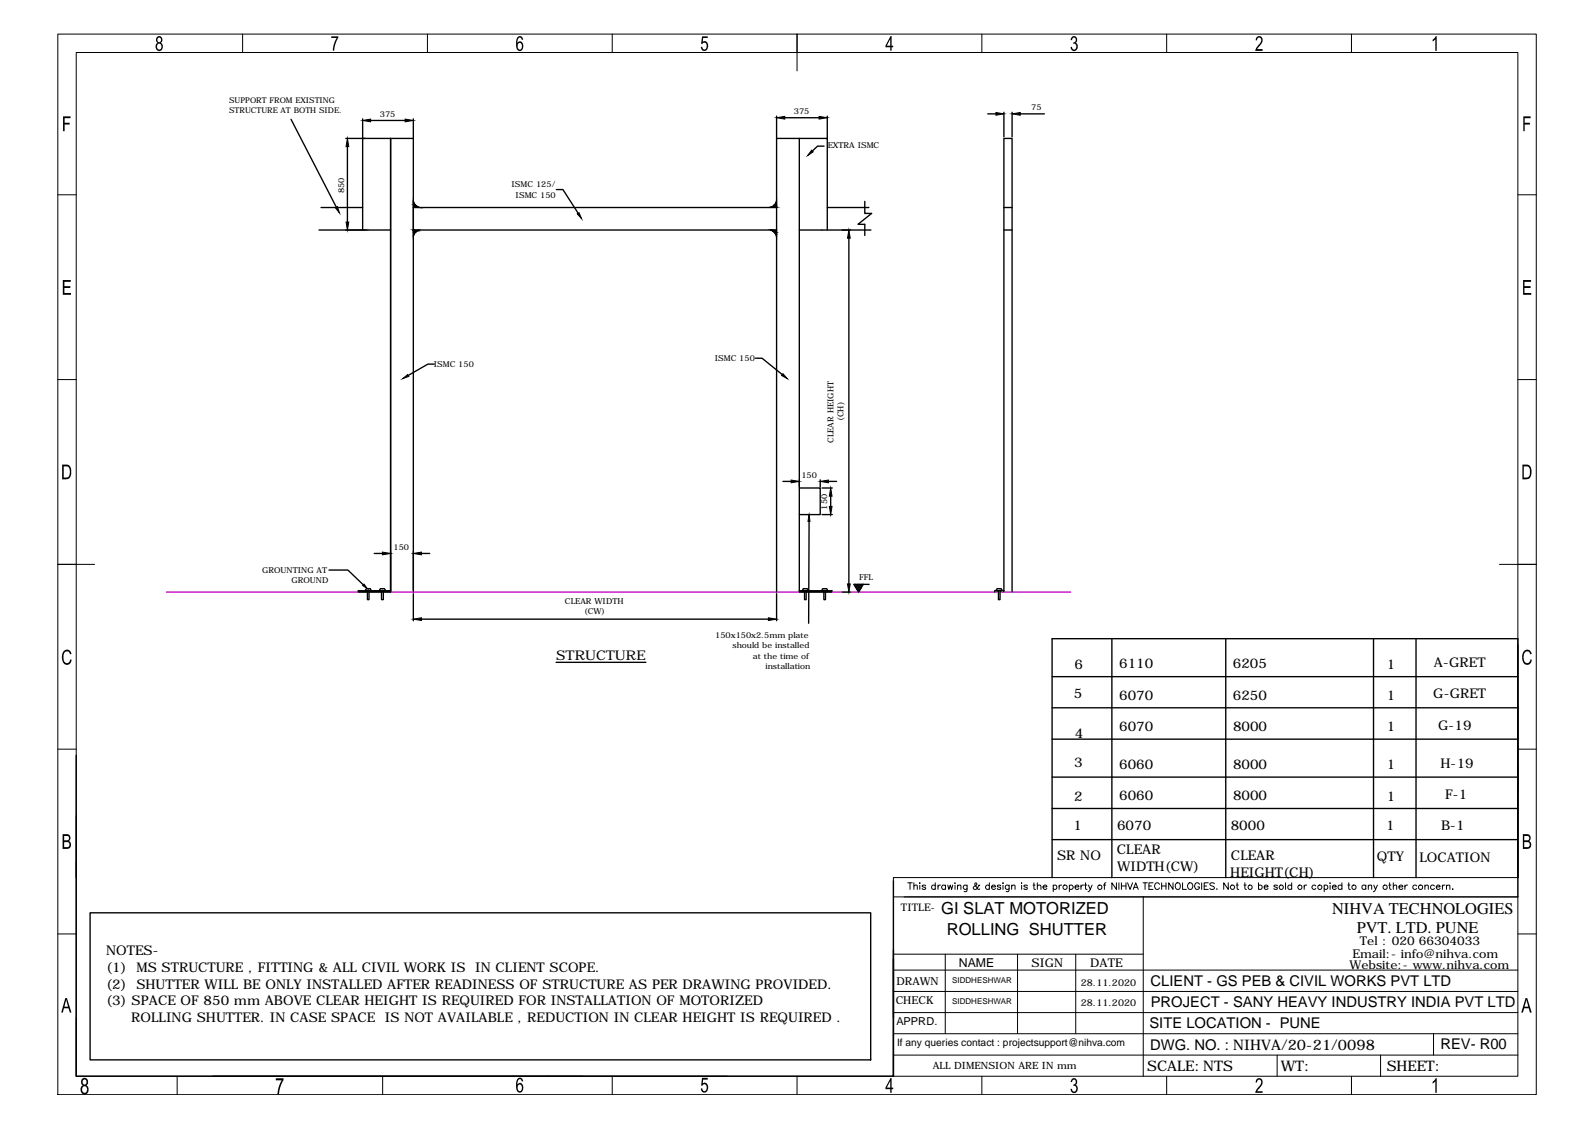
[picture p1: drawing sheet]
<svg xmlns="http://www.w3.org/2000/svg" width="297mm" height="210mm" viewBox="0 0 297 210" stroke-linecap="round" stroke-linejoin="round" font-family="sans-serif">
<!-- layer: 0 -->
<g fill="none" stroke="#000" stroke-width=".25">
<path d="M54.2 22.2l8.4 16.4M59.8 38.7h7.7M64.4 25.8h12.6M64.7 27.3v14.1M67.5 22.1v20.7M69 22.4h6.5M72.7 25.8v84.5M77 37.4a1.5 1.5 0 0 0 1 1.2M77 22.1v88.2M77 38.7h67.6M103.6 35.3h1.2l2.9 4.4M144.6 37.4a1.5 1.5 0 0 1-1.1 1.2"/>
<path d="M144.6 21.6v88.7M144.6 25.8h9.5M146.1 21.9h6.4M148.9 25.8v84.5M153.5 27.2h-1.3l-.9 .9M154.1 38.7h7.7M154.1 21.6v21.2M161.1 37.5v2.3h1.2l-2.5 2h1.3v2.1M184 21.2h1.5M187 38.7h1.5M187 20.9v4.6M188.5 20.9v4.6"/>
<path d="M190 21.2h4.5M59.4 42.8h13.3M77 42.8h67.6M78 42.9a1.5 1.5 0 0 0-1 1.2M143.5 42.9a1.5 1.5 0 0 1 1.1 1.2M148.9 42.8h13.3M158.1 44.4v64.4M187 42.8h1.5M80.9 67.8h-1.2l-3.7 2.1M140.7 66.7h1.2l3.8 3.1M145.8 89.7h1.5M148.9 90.9h3.9v4.9h-3.9"/>
<path d="M150.7 97.1l-.1 19M152.8 89.4v1.3M153.1 90.9h1.9M153.1 95.8h1.9M154.3 89.7h1.5M154.7 92.4v1.9M61.3 106.2h3.5l2.9 2.7M66.7 110h6v.3h-6zM68.1 109.8l.2-.2h.6l.2 .2v.2h-.4v1.7h-.3v-1.7h-.3zM69.7 103.1h1.5M70.7 109.8l.2-.2h.7l.1 .2v.2h-.3v1.7h-.4v-1.7h-.3zM77 110.6v5"/>
<path d="M78.5 115.3h64.6M78.5 103.1h1.5M144.6 110.6v5M148.9 110h6v.3h-6zM149.6 109.6h.7l.2 .2v.2h-.4v1.7h-.3v-1.7h-.3zM153.1 109.8l.2-.2h.6l.2 .2v.2h-.4v1.7h-.3v-1.7h-.3zM156.8 110.3h1.6M159.1 108.8v.1M159.4 108.8l-.3 .3M159.7 108.8l-.4 .4M159.9 108.8l-.5 .6M160 110.1l-.1 .1"/>
<path d="M160.2 108.8l-.7 .8M160.4 109.4l-.6 .7M160.5 108.8l-.9 .9M160.7 108.8l-1 1.1M160.8 108.8l-.9 1.5-.9-1.5h2.9M185.6 109.8l.1-.2h.7l.2 .2v.2h-.4v1.7h-.3v-1.7h-.3zM187 110.3v-84.5h1.5v84.5M187 110h-1.8v.3M207.1 119v44.4M228.3 119v44.4M255.8 119v44.4M263.7 119v44.4"/>
<path d="M103.6 123.4h16.7M195.9 126h86.8M195.9 131.8h86.8M195.9 137.7h86.8M14.2 140.7v22.7M195.9 144.7h86.8M195.9 150.6h86.8M195.9 156.4h86.8M16.8 170h145.4v27.4h-145.4zM166.4 178.6v21.8h-126.7M166.4 164v36.4M195.9 163.4v-44.4h86.8v44.4"/>
</g>
<g fill="none" stroke="#000" stroke-width=".19">
<path d="M10.8 6.4h275.3v197.5h-275.3zM14.2 9.8h268.5v190.6h-268.5zM45.2 6.4v3.4M79.6 6.4v3.4M114 6.4v3.4M148.4 6.4v6.8M182.9 6.4v3.4M217.3 6.4v3.4M251.7 6.4v3.4M10.8 36.3h3.4M282.7 36.3h3.4M10.8 70.7h3.4"/>
<path d="M282.7 70.7h3.4M10.8 105.1h6.8M279.2 105.1h6.9M10.8 139.5h3.4M282.7 131.4v32M282.7 139.5h3.4M14.2 151.9v48.5h121.2M10.8 173.9h3.4M14.2 160.4v40M166.4 163.4h116.3v3.6h-116.3zM166.4 167v33.4M166.4 177.7h46.5"/>
<path d="M168.4 167h114.3M169.1 164.4h.8M169.5 164.4v1.3M170.2 165.1l.3-.3 .3 .1v.8M170.2 164.4v1.3M171.3 164.4v.1zM171.3 164.9v.8M172.4 165l-.3-.2-.3 .1v.2l.5 .2 .1 .2-.3 .2-.4-.2M174.2 165a.38 .38 0 0 0-.6 0 .38 .38 0 0 0 0 .5 .38 .38 0 0 0 .6 0M174.2 164.4v1.3M174.7 164.8v.9M175.1 164.8a.36 .36 0 0 0-.4 .4"/>
<path d="M176 177.7v14.8M176.1 165a.4 .4 0 0 0-.6 0 .4 .4 0 0 0 0 .5 .4 .4 0 0 0 .6 0M176.1 164.8v.9M176.5 164.8l.2 .9 .3-.9 .2 .9 .2-.9M177.9 164.4v.1zM177.9 164.9v.8M178.3 165.1l.3-.3 .3 .1 .1 .8M178.3 164.8v.9M180.1 164.8v1.1l-.6 .1M180.1 165a.4 .4 0 0 0-.6 0 .4 .4 0 0 0 0 .5 .4 .4 0 0 0 .6 0M182.4 165l-.1-.2a.85 .85 0 0 1-.9 .8l-.2-.3 .7-.6-.1-.2h-.2a1.08 1.08 0 0 0 .5 1.1h.3M184.2 165a.4 .4 0 0 0-.5 0 .4 .4 0 0 0 0 .5 .4 .4 0 0 0 .5 0"/>
<path d="M184.2 164.4v1.3M184.7 165.2h.7a.4 .4 0 0 0-.6-.3 .4 .4 0 0 0-.1 .6 .4 .4 0 0 0 .6 .1l.1-.1M186.4 165l-.2-.2-.4 .1v.2l.5 .2 .1 .2-.2 .2-.4-.1-.1-.1M186.8 164.4v.1zM186.8 164.9v.8M187.9 164.8v1l-.1 .2h-.4M187.9 165a.4 .4 0 0 0-.6 0 .4 .4 0 0 0 0 .5 .4 .4 0 0 0 .6 0M188.4 165.1l.3-.3 .3 .1v.8M188.4 164.8v.9M189.5 177.7v14.8M190.3 164.4v.1zM190.3 164.9v.8"/>
<path d="M191.3 165l-.2-.2-.4 .1v.2l.6 .2v.2l-.2 .2-.4-.1v-.1M192.4 164.8h.4M192.5 164.4v1l.1 .2 .2 .1M193.2 165.1l.3-.3 .3 .1 .1 .8M193.2 164.4v1.3M194.2 165.2h.8v-.1a.4 .4 0 0 0-.6-.1 .4 .4 0 0 0 0 .6 .4 .4 0 0 0 .6-.1M196.1 165a.38 .38 0 0 1 .6 0 .38 .38 0 0 1 0 .5 .38 .38 0 0 1-.6 0M196.1 164.8v1.3M197.2 164.8v.9M197.7 164.8a.36 .36 0 0 0-.5 .4M199.2 165a.4 .4 0 0 1 .5 0 .4 .4 0 0 1 0 .5 .4 .4 0 0 1-.5 0M199.2 164.8v1.3"/>
<path d="M200.2 165.2h.7a.4 .4 0 0 0-.5-.3 .4 .4 0 0 0-.2 .6 .4 .4 0 0 0 .6 .1l.1-.1M200.3 177.7v14.8M201.3 164.8v.9M201.8 164.8l-.3 .1-.2 .3M202 164.8h.4M202.2 164.4v1v.2l.3 .1M202.7 164.8l.3 .9 .4-.9M203 165.7l-.4 .4M205.5 164.8h.4M206 164.4l-.2 .1-.1 .2v1M207.9 164.4v1.3l-.8-1.3v1.3M208.4 164.4v1.3"/>
<path d="M208.8 164.4v1.3M208.8 165h.9M209.7 164.4v1.3M210 164.4l.5 1.3 .4-1.3M211 165.7l.5-1.3 .5 1.3M211.2 165.3h.6M212.9 164.4h.8M212.9 167v33.4M213.2 164.4v1.3M214 165h.4M214.7 164.4h-.7v1.3h.7M215.9 164.7a.46 .46 0 0 0-.5-.3 .46 .46 0 0 0-.4 .5v.3a.46 .46 0 0 0 .4 .4 .46 .46 0 0 0 .5-.2"/>
<path d="M216.3 165h.8M216.3 164.4v1.3M217.1 164.4v1.3M218.5 164.4v1.3l-.9-1.3v1.3M219 164.6l.1-.1a.62 .62 0 0 1 .8 .4 .62 .62 0 0 1-.4 .8 .62 .62 0 0 1-.6-.4 .62 .62 0 0 1 .1-.7zM220.2 164.4v1.3h.8M221.3 164.6l.1-.1a.59 .59 0 0 1 .8 .5 .59 .59 0 0 1-.8 .6l-.2-.4zM223.4 164.7a.46 .46 0 0 0-.6-.3 .46 .46 0 0 0-.3 .5v.3a.45 .45 0 0 0 .4 .5 .45 .45 0 0 0 .5-.5h-.3M223.8 164.4v1.3M224.3 165h.4M225 164.4h-.7v1.3h.7M226.2 164.6l-.3-.2-.6 .2 .1 .3 .7 .3 .1 .3-.3 .2-.6-.2"/>
<path d="M226.6 165.6h.1M228.7 164.4v1.3l-.8-1.3v1.3M230.2 164.8h.4M230.4 164.4v1v.2l.3 .1M231.7 164.8h.4M231.8 164.4v1l.3 .3M234.4 165a.38 .38 0 0 1 .5 0 .38 .38 0 0 1 0 .5 .38 .38 0 0 1-.5 0M234.4 164.4v1.3M235.4 165.2h.7a.4 .4 0 0 0-.5-.3 .4 .4 0 0 0-.2 .6 .4 .4 0 0 0 .6 .1l.1-.1M237.9 165l-.1-.1h-.5v.2l.5 .2 .1 .2-.3 .2-.3-.1v-.1M239.4 164.4v1.3M240.6 165a.4 .4 0 0 0-.6 0 .4 .4 0 0 0 0 .5 .4 .4 0 0 0 .6 0"/>
<path d="M240.6 164.4v1.3M242.9 164.8v.9M243.3 164.8a.36 .36 0 0 0-.4 .4M245 165a.4 .4 0 0 0-.6 0 .4 .4 0 0 0 0 .5 .4 .4 0 0 0 .6 0M246.6 165a.38 .38 0 0 1 .6 0 .38 .38 0 0 1 0 .5 .38 .38 0 0 1-.6 0M246.6 164.8v1.3M247.7 164.4v.1zM247.7 164.9v.8M248.1 165.2h.7a.4 .4 0 0 0-.5-.3 .4 .4 0 0 0-.2 .6 .4 .4 0 0 0 .6 .1l.1-.1M249.9 165a.4 .4 0 0 0-.6 0 .4 .4 0 0 0 0 .5 .4 .4 0 0 0 .6 0M249.9 164.4v1.3M251 164.8h.4"/>
<path d="M251.2 164.4v1v.2l.3 .1M254.4 165a.4 .4 0 0 0-.6 0 .4 .4 0 0 0 0 .5 .4 .4 0 0 0 .6 0M254.4 164.8v.9M254.8 165.1l.3-.3 .3 .1 .1 .8M254.8 164.8v.9M255.8 164.8l.4 .9 .3-.9M256.2 165.7l-.5 .4M258.6 164.8h.5M258.8 164.4v1l.3 .3M259.5 165.1l.3-.3 .3 .1v.8M259.5 164.4v1.3M260.5 165.2h.8a.4 .4 0 0 0-.6-.3 .4 .4 0 0 0-.2 .6 .4 .4 0 0 0 .6 .1l.2-.1"/>
<path d="M261.6 164.8v.9M262.1 164.8l-.3 .1-.2 .3M263.8 165a.4 .4 0 0 0-.6 0 .4 .4 0 0 0 0 .5 .4 .4 0 0 0 .6 0M265.4 165.1l.3-.3 .3 .1v.8M265.4 164.8v.9M267.1 165a.4 .4 0 0 0-.6 0 .4 .4 0 0 0 0 .5 .4 .4 0 0 0 .6 0M267.5 165.2h.7a.4 .4 0 0 0-.4-.3 .4 .4 0 0 0-.4 .4 .4 .4 0 0 0 .4 .4l.4-.2M268.6 164.8v.9M269.1 164.8a.36 .36 0 0 0-.5 .4M269.4 165.1l.3-.3 .3 .1v.8M269.4 164.8v.9M270.5 165.6h.1z"/>
<path d="M282.7 173.9h3.4M14.2 189.6v10.8h94.3M166.4 192.5h116.3M166.4 188.6h116.3M166.4 184.7h116.3M166.4 180.7h116.3M166.4 196.5h116.3M237.8 196.5v3.9M257.1 196.5v3.9M267 192.5v4M33 200.4v3.5M71.3 200.4v3.5"/>
<path d="M114 200.4v3.5M148.4 200.4v3.5M182.9 200.4v3.5M217.3 200.4v3.5M251.7 200.4v3.5"/>
<circle cx="198.3" cy="165.2" r=".41"/>
<circle cx="204.8" cy="165.2" r=".41"/>
<circle cx="229.5" cy="165.2" r=".4"/>
<circle cx="232.8" cy="165.2" r=".4"/>
<circle cx="238.6" cy="165.2" r=".4"/>
<circle cx="242.1" cy="165.2" r=".4"/>
<circle cx="245.8" cy="165.2" r=".4"/>
<circle cx="252.2" cy="165.2" r=".41"/>
<circle cx="258" cy="165.2" r=".41"/>
<circle cx="264.6" cy="165.2" r=".41"/>
</g>
<g fill="#000">
<path d="M61.7 6.8h1.3l-.6 1.5-.2 1.1h-.2l.1-.8 .6-1.5h-1zM130.7 6.8h1.1v.3h-.8l-.1 .7 .2-.1a.93 .93 0 0 1 .8 .6 .93 .93 0 0 1-.2 .9l-.3 .3h-.4l-.3-.3-.2-.5h.3v.2a.41 .41 0 0 0 .6 .3 .41 .41 0 0 0 .2-.6l-.1-.3a.4 .4 0 0 0-.3-.4 .4 .4 0 0 0-.4 .3h-.2zM199.7 6.8l.5-.1 .3 .3 .1 .5-.1 .2a.31 .31 0 0 0-.1 .4 .31 .31 0 0 0 .3 .2v.5l-.3 .6-.3 .1-.4-.1-.3-.3v-.3l.2-.1 .2 .4a.49 .49 0 0 0 .6-.2 .49 .49 0 0 0-.1-.6l-.4-.1v-.3l.3-.1 .1-.3a.37 .37 0 0 0-.3-.5 .37 .37 0 0 0-.3 .5h-.3v-.2zM234.1 6.9l.6-.2 .4 .4v.7l-1 1.3h1v.4h-1.3l.1-.6 .8-.9 .2-.7a.39 .39 0 0 0-.5-.3 .39 .39 0 0 0-.3 .5h-.3zM267.3 6.8l.3-.1v2.8h-.3v-2.2l-.5 .4v-.3zM11.7 21.7h1.4v.3h-1.1v.9h1v.3h-1v1.2h-.3zM283.7 21.7h1.3v.3h-1.1v.9h1v.3h-1v1.2h-.2zM11.7 52.2h1.5v.3h-1.2v.8h1.1v.3h-1.1v1h1.2v.3h-1.5zM283.6 52.2h1.5v.3h-1.2v.8h1.1v.3h-1.1v1h1.3v.3h-1.6zM11.8 121.4l.4-.4h.4l.5 .3 .2 .5-.2 .1-.1-.3a.66 .66 0 0 0-.9-.1 .66 .66 0 0 0-.3 .8l.1 .8 .4 .4 .5-.1 .2-.2 .1-.4 .2 .1-.1 .5-.3 .3-.7 .1-.5-.5-.2-1.2zM283.7 121.4l.5-.4h.3l.4 .1 .3 .4 .1 .3-.3 .1-.3-.5-.5-.1-.3 .2-.1 .4v1.1l.4 .5 .5-.1 .3-.6 .3 .1-.2 .5-.3 .3h-.8l-.4-.5-.1-1.2zM51.4 200.8h1.4v.4l-.6 1.3-.2 1.3h-.3v-.5l.3-1.3 .5-.8h-1.1z"/>
<path d="M130.7 200.7h1.1v.4h-.8l-.1 .7 .4-.2 .4 .2 .2 .6-.1 .6-.3 .5h-.5l-.4-.3-.1-.5h.3l.1 .4a.47 .47 0 0 0 .6-.1 .47 .47 0 0 0 .1-.6l-.3-.4a.39 .39 0 0 0-.5 .2h-.2zM199.6 201l.3-.2h.4l.3 .5-.1 .5a.19 .19 0 0 0-.1 .2 .19 .19 0 0 0 .1 .2l.2 .4-.2 .7-.3 .3h-.4l-.3-.3-.1-.5h.2l.1 .3a.45 .45 0 0 0 .6 .1 .45 .45 0 0 0 .1-.6l-.1-.3h-.4l.1-.3a.41 .41 0 0 0 .4-.6 .41 .41 0 0 0-.7-.2v.3h-.3zM233.9 201.1l.3-.2 .4-.1 .5 .4v.7l-1 1.3h1v.3h-1.3l.1-.5 .9-1.1v-.6a.4 .4 0 0 0-.5-.2 .4 .4 0 0 0-.2 .5h-.3zM267.3 200.8h.3v2.7h-.3v-2.1l-.5 .4v-.3l.4-.4z"/>
<path d="M29.2 6.9l.3-.2 .5 .1 .2 .4v.5a.23 .23 0 0 0-.2 .3 .23 .23 0 0 0 .2 .2l.1 .7-.1 .4-.5 .2-.4-.1-.3-.6v-.5l.4-.3-.3-.4zM29.4 7.1l-.1 .4a.39 .39 0 0 0 .7 .2 .39 .39 0 0 0-.2-.7zM29.4 8.2l-.1 .2v.4a.43 .43 0 0 0 .5 .4 .43 .43 0 0 0 .3-.6l-.2-.4z"/>
<path d="M96.5 6.8h.7l.2 .5-.2 .1a.39 .39 0 0 0-.5-.4 .39 .39 0 0 0-.3 .5v.5l.2-.3a.79 .79 0 0 1 .8 1.2l-.1 .4-.4 .2-.4-.1-.3-.3-.1-1.4zM96.7 8l-.3 .3v.6a.41 .41 0 0 0 .6 .3 .41 .41 0 0 0 .2-.6v-.2a.44 .44 0 0 0-.5-.4z"/>
<path d="M165.8 6.7h.2v1.8h.3v.3h-.3v.6h-.2v-.6h-.9v-.3zM165.8 7.3l-.6 1.2h.6z"/>
<path d="M11.6 86.5h1l.5 .5 .2 1.3-.3 .7-.4 .2-1 .1zM11.9 86.9v2h.7l.4-.5-.1-1.2-.3-.3z"/>
<path d="M283.5 86.5l1.2 .1 .4 .4 .1 .5v1l-.3 .6-.3 .1-1.1 .1zM283.8 86.9v2h.5a1.01 1.01 0 0 0 .6-1.3l-.1-.4-.2-.3z"/>
<path d="M11.7 155.4h1.1l.3 .6-.1 .5a.22 .22 0 0 0-.1 .2 .22 .22 0 0 0 .2 .2l.1 .6-.3 .5-1.2 .1zM12 155.7v.8h.6l.2-.3a.38 .38 0 0 0-.1-.4 .38 .38 0 0 0-.4-.1zM12 156.8v1h.7l.2-.2v-.2a.41 .41 0 0 0-.5-.6z"/>
<path d="M283.6 155.4h1l.4 .4v.5l-.2 .4 .2 .1 .2 .6-.2 .4-.3 .3h-1.1zM283.9 155.7v.8h.4a.41 .41 0 0 0 .5-.4 .41 .41 0 0 0-.5-.4zM283.9 156.8v1l.8-.1 .2-.2-.1-.4a.33 .33 0 0 0-.4-.3z"/>
<path d="M12.2 185.9h.3l.8 2.7h-.3l-.2-.8h-.9l-.2 .8h-.3zM12.3 186.2l-.3 1.3h.7z"/>
<path d="M284.1 185.9h.3l.9 2.7h-.4l-.2-.8h-.8l-.3 .8h-.3zM284.2 186.2l-.3 1.3h.7z"/>
<path d="M15.3 201l.3-.3h.3l.4 .3 .1 .3v.5l-.3 .3 .3 .3 .1 .5-.1 .5-.3 .4h-.5l-.5-.3-.1-.4 .1-.7a.24 .24 0 0 0 .2-.2 .24 .24 0 0 0-.1-.3l-.1-.5zM15.5 201.2l-.1 .3a.41 .41 0 0 0 .5 .4 .41 .41 0 0 0 .1-.7 .31 .31 0 0 0-.2-.2 .31 .31 0 0 0-.3 .2zM15.5 202.4l-.2 .3 .1 .6a.5 .5 0 0 0 .7 .1 .5 .5 0 0 0 .1-.7l-.3-.4z"/>
<path d="M96.4 201v-.1a.58 .58 0 0 1 .7-.1 .58 .58 0 0 1 .3 .6l-.3-.1a.37 .37 0 0 0-.4-.3 .37 .37 0 0 0-.3 .5v.6v-.2a.59 .59 0 0 1 .7-.1 .59 .59 0 0 1 .3 .6v.5l-.3 .6h-.5l-.3-.3-.2-.5v-1.1zM96.6 202.1l-.2 .2 .1 .7a.44 .44 0 0 0 .6 .1 .44 .44 0 0 0 .1-.6l-.1-.3a.34 .34 0 0 0-.5-.1z"/>
<path d="M165.8 200.8h.2v1.8h.3v.3h-.3v.6h-.2v-.6h-.9v-.3zM165.8 201.3l-.6 1.3h.6z"/>
</g>
<path d="M31 110.3h168.4" fill="none" stroke="#f0f" stroke-width=".25"/>
<g fill="#000" stroke="#000" stroke-width=".19">
<path d="M62.5 38.7l.3-.2 .4 1.2zM64.7 25.8l.3 1.5h-.6zM67.5 22.4l1.5-.2v.5zM75.5 22.2l1.5 .2-1.5 .3zM77 37.4l.1 .4h-.1zM107.5 39.8l.3-.2 .5 1.1zM144.6 37.4v.4h-.1zM144.6 21.9l1.5-.2v.5zM151.1 28l.3 .3-1 .7zM152.5 21.7l1.6 .2-1.6 .3zM185.5 21l1.5 .2-1.5 .3zM188.5 21.2l1.5-.2v.5z"/>
<path d="M64.4 41.4h.6l-.3 1.4zM77 43.3h.4l-.3 .3zM144.2 43.3h.4v.3zM158.1 42.8l.2 1.6h-.5zM75 70.5l.9-.7 .2 .3zM145.8 69.6l.8 .9-1-.6zM147.3 89.4l1.6 .3-1.6 .2zM150.7 95.9l.1 1.2h-.3zM152.8 89.7l1.5-.3v.5zM154.7 90.9l.3 1.5h-.6zM154.4 94.3h.6l-.3 1.5zM67.8 108.8l.6 .8-.9-.5z"/>
<path d="M71.2 102.8l1.5 .3-1.5 .2zM77 115.3l1.5-.2v.5zM77 103.1l1.5-.3v.5zM143.1 115.1l1.5 .2-1.5 .3zM157.8 108.8h.5l-.2 1.5z"/>
<path d="M77 37.8v.4h.4zM77 37.8l.4 .4z"/>
<path d="M77 38.2v.3h.7zM77 38.2h.4l.3 .3z"/>
<path d="M77 38.5v.2h1.1zM77 38.5h.7l.4 .2z"/>
<path d="M143.5 38.7h1.1l-.7-.2zM143.9 38.5h.7v.2z"/>
<path d="M143.9 38.5h.7l-.4-.3zM144.2 38.2h.4v.3z"/>
<path d="M144.5 37.8l-.3 .4h.4zM144.5 37.8h.1v.4z"/>
<path d="M77 42.8v.2h.7zM77 42.8h1.1l-.4 .2z"/>
<path d="M77 43v.3h.4zM77 43h.7l-.3 .3z"/>
<path d="M77 43.3v.3h.1zM77 43.6h.1l-.1 .5z"/>
<path d="M143.5 42.8l.4 .2h.7zM143.5 42.8h1.1v.2z"/>
<path d="M143.9 43l.3 .3h.4zM143.9 43h.7v.3z"/>
<path d="M144.2 43.3l.4 .3zM144.5 43.6h.1v.5z"/>
</g>
<g font-size="3.1">
<text x="175.3" y="170.3">GI SLAT MOTORIZED</text>
<text x="176.3" y="174.1">ROLLING SHUTTER</text>
</g>
<g font-size="3">
<text x="248.1" y="170.3">NIHVA TECHNOLOGIES</text>
<text x="252.7" y="173.7">PVT. LTD. PUNE</text>
</g>
<g font-size="2.8">
<text x="214.3" y="183.6">CLIENT - GS PEB &amp; CIVIL WORKS PVT LTD</text>
<text x="214.1" y="191.5">SITE LOCATION - PUNE</text>
<text x="214.3" y="187.6">PROJECT - SANY HEAVY INDUSTRY INDIA PVT LTD</text>
<text x="214.2" y="195.5">DWG. NO. : NIHVA/20-21/0098</text>
<text x="268.2" y="195.5">REV- R00</text>
</g>
<g font-size="2.7">
<text x="213.6" y="199.4">SCALE:NTS</text>
<text x="238.5" y="199.4">WT:</text>
<text x="258.2" y="199.4">SHEET:</text>
</g>
<g font-size="2.5">
<text x="103.6" y="122.9">STRUCTURE</text>
<text x="200.1" y="124.5">6</text>
<text x="208.4" y="124.5">6110</text>
<text x="229.6" y="124.5">6205</text>
<text x="258.2" y="124.5">1</text>
<text x="267.1" y="124.2">A-GRET</text>
<text x="200" y="130">5</text>
<text x="208.4" y="130.3">6070</text>
<text x="229.6" y="130.3">6250</text>
<text x="258.2" y="130.4">1</text>
<text x="266.9" y="130.1">G-GRET</text>
<text x="200.2" y="137.4">4</text>
<text x="208.4" y="136.1">6070</text>
<text x="229.6" y="136.1">8000</text>
<text x="258.2" y="136.2">1</text>
<text x="267.8" y="135.9">G-19</text>
<text x="200" y="142.9">3</text>
<text x="208.4" y="143.2">6060</text>
<text x="229.6" y="143.2">8000</text>
<text x="258.2" y="143.3">1</text>
<text x="268.3" y="143">H-19</text>
<text x="200" y="149.1">2</text>
<text x="208.4" y="149.1">6060</text>
<text x="229.6" y="149.1">8000</text>
<text x="258.2" y="149.1">1</text>
<text x="269.1" y="148.8">F-1</text>
<text x="199.9" y="154.5">1</text>
<text x="208" y="154.6">6070</text>
<text x="229.2" y="154.6">8000</text>
<text x="258.1" y="154.6">1</text>
<text x="268.4" y="154.6">B-1</text>
<text x="196.9" y="160.2">SR NO</text>
<text x="208" y="159">CLEAR</text>
<text x="229.2" y="160.2">CLEAR</text>
<text x="256.4" y="160.4">QTY</text>
<text x="264.3" y="160.6">LOCATION</text>
<text x="208" y="162.2">WIDTH(CW)</text>
<text x="229.1" y="163.3">HEIGHT(CH)</text>
<text x="19.8" y="177.9">NOTES-</text>
<text x="19.8" y="181">(1)</text>
<text x="19.8" y="184.1">(2)</text>
<text x="25.4" y="181">MS STRUCTURE , FITTING &amp; ALL CIVIL WORK IS</text>
<text x="25.4" y="184.1">SHUTTER WILL BE ONLY INSTALLED AFTER READINESS OF STRUCTURE AS PER DRAWING PROVIDED.</text>
<text x="88.5" y="181">IN CLIENT SCOPE.</text>
<text x="19.8" y="187.2">(3) SPACE OF 850 mm ABOVE CLEAR HEIGHT IS REQUIRED FOR INSTALLATION OF MOTORIZED</text>
<text x="24.4" y="190.3">ROLLING SHUTTER. IN CASE SPACE</text>
<text x="71.7" y="190.3">IS NOT AVAILABLE , REDUCTION IN CLEAR HEIGHT IS REQUIRED .</text>
</g>
<text font-size="2.3" x="178.6" y="180.1">NAME</text>
<g font-size="2.2">
<text x="251.9" y="178.4">Email:- info@nihva.com</text>
<text x="253.3" y="176.1">Tel : 020 66304033</text>
<text x="192.1" y="180.1">SIGN</text>
<text x="203" y="180.1">DATE</text>
<text x="251.3" y="180.5">Website:- www.nihva.com</text>
</g>
<g font-size="2">
<text x="166.9" y="183.5">DRAWN</text>
<text x="166.8" y="187">CHECK</text>
<text x="166.9" y="190.9">APPRD.</text>
</g>
<g font-size="1.9">
<text x="167.8" y="169.6">TITLE-</text>
<text x="167.1" y="194.9">If any queries contact : projectsupport@nihva.com</text>
<text x="173.7" y="199.2">ALL DIMENSION ARE IN mm</text>
</g>
<g font-size="1.8">
<text x="201.3" y="183.6">28.11.2020</text>
<text x="201.3" y="187.4">28.11.2020</text>
</g>
<g font-size="1.5">
<text x="42.7" y="19.1">SUPPORT FROM EXISTING</text>
<text x="42.7" y="21">STRUCTURE AT BOTH SIDE.</text>
<text x="70.8" y="21.8">375</text>
<text x="147.8" y="21.3">375</text>
<text x="192" y="20.6">75</text>
<text x="154.1" y="27.5">EXTRA ISMC</text>
<text x="64.1" y="35.9" transform="rotate(-90 64.1 35.9)">850</text>
<text x="95.3" y="34.9">ISMC 125/</text>
<text x="96" y="36.8">ISMC 150</text>
<text x="80.8" y="68.4">ISMC 150</text>
<text x="133.1" y="67.3">ISMC 150</text>
<text x="155.2" y="82.5" transform="rotate(-90 155.2 82.5)">CLEAR HEIGHT</text>
<text x="157.1" y="78.4" transform="rotate(-90 157.1 78.4)">(CH)</text>
<text x="149.2" y="89">150</text>
<text x="154.1" y="94.9" transform="rotate(-90 154.1 94.9)">150</text>
<text x="48.8" y="106.7">GROUNTING AT</text>
<text x="73.3" y="102.4">150</text>
<text x="54.3" y="108.7">GROUND</text>
<text x="105.2" y="112.4">CLEAR WIDTH</text>
<text x="160" y="108">FFL</text>
<text x="108.8" y="114.3">(CW)</text>
<text x="133.2" y="118.8">150x150x2.5mm plate</text>
<text x="136.4" y="120.7">should be installed</text>
<text x="140.2" y="122.7">at the time of</text>
<text x="142.6" y="124.6">installation</text>
<text x="177.3" y="183.1">SIDDHESHWAR</text>
<text x="177.3" y="186.9">SIDDHESHWAR</text>
</g>
</svg>
